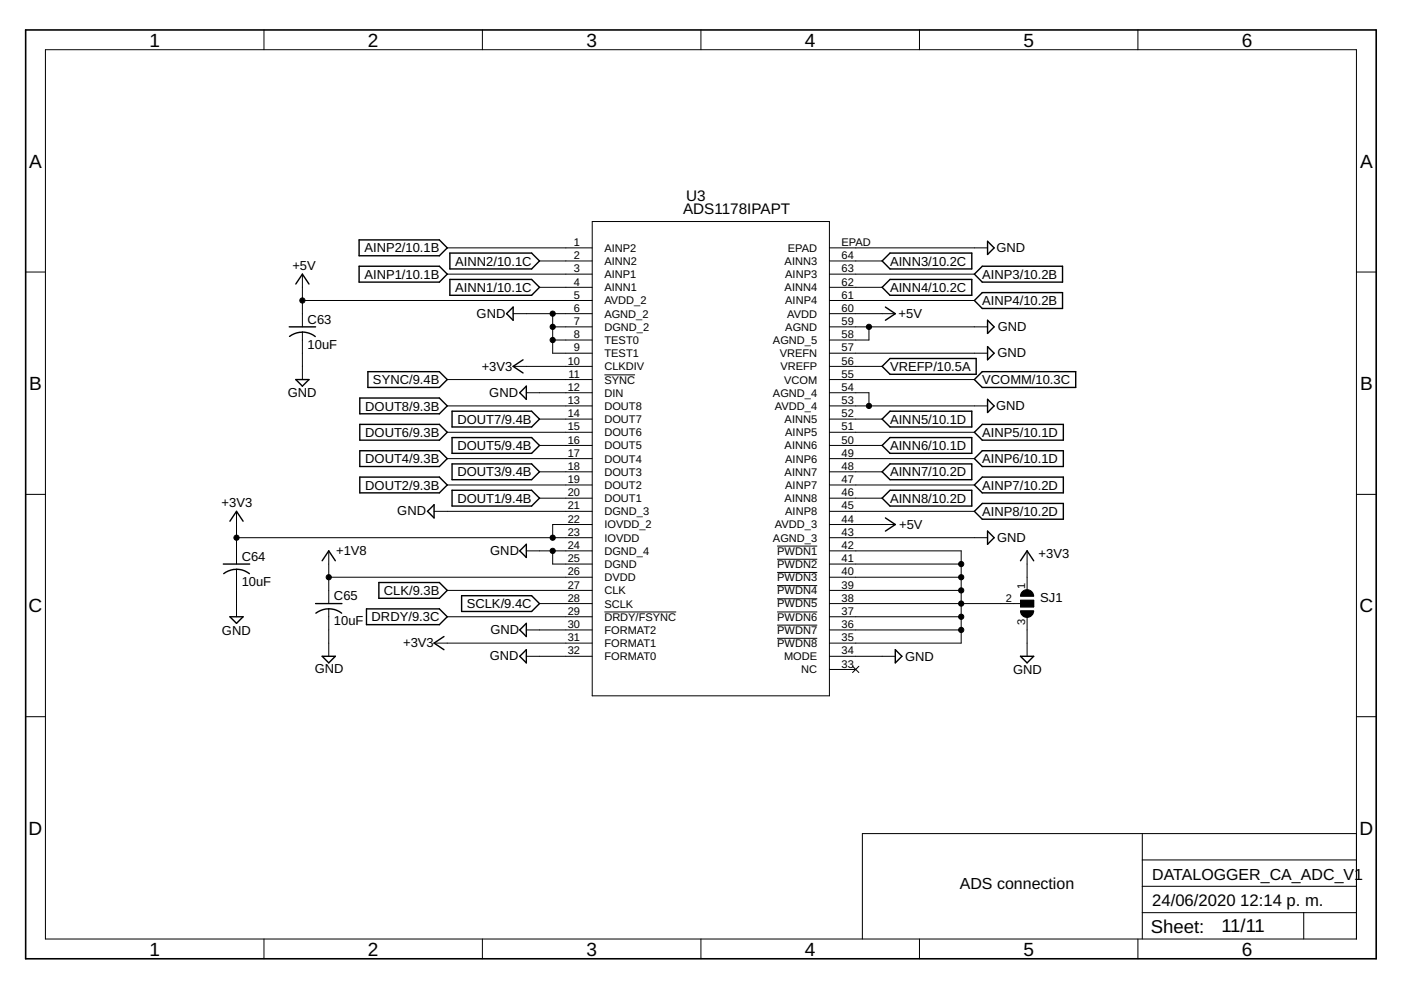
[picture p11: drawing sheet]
<svg xmlns="http://www.w3.org/2000/svg" width="297mm" height="210mm" viewBox="0 0 297 210" stroke-linecap="round" stroke-linejoin="round" font-family="sans-serif">
<g fill="none" stroke="#000" stroke-width=".21">
<path d="M9.6 10.5h278v188.6h-278zM56 6.3v4.2M102.3 6.3v4.2M148.6 6.3v4.2M194.9 6.3v4.2M241.3 6.3v4.2M5.4 57.7h4.2M64.1 58.1v11.2M94.8 52.6h30.8M94.8 58.1h30.8M114.4 55.3h11.2M125.6 47h50.3v100.5h-50.3z"/>
<path d="M175.9 52.6h33.5M175.9 55.3h11.1M175.9 58.1h30.7M287.6 57.7h4.2M64.1 63.7h61.5M64.1 70.4v10.1M108.8 66.5h16.8M108.8 77.7h16.8M114.4 60.9h11.2M117.2 69.3h8.4M117.2 72.1h8.4M117.2 66.5v8.4h8.4"/>
<path d="M128.1 79.5h6.5M175.9 60.9h11.1M175.9 63.7h30.7M175.9 66.5h13.9M175.9 69.3h33.5M175.9 74.9h33.5M175.9 77.7h11.1M184.2 69.3v2.8h-8.3M94.8 80.5h30.8M94.8 86.1h30.8M94.8 91.7h30.8M94.8 97.2h30.8"/>
<path d="M111.6 83.3h14M114.4 88.9h11.2M114.4 94.4h11.2M175.9 80.5h30.7M175.9 83.3h8.3v2.8M175.9 86.1h33.5M175.9 88.9h11.1M175.9 91.7h30.7M175.9 94.4h11.1M175.9 97.2h30.7M5.4 104.8h4.2M50.1 114h75.5"/>
<path d="M50.1 108.4v11.2M69.7 116.8v11.2M92 108.4h33.6M94.8 102.8h30.8M111.6 116.8h14M114.4 100h11.2M114.4 105.6h11.2M117.2 116.8v2.8h8.4M125.6 111.2h-8.4v2.8M164.8 118.6h8.5M164.8 115.8h8.5M175.9 100h11.1"/>
<path d="M175.9 102.8h30.7M175.9 105.6h11.1M175.9 108.4h30.7M175.9 111.2h13.9M175.9 114h33.5M175.9 116.8h27.9v19.6h-27.9M175.9 119.6h27.9M217.8 116.8v8.4M287.6 104.8h4.2M50.1 120.7v10.1M69.7 122.4h55.9M69.7 129.1v10"/>
<path d="M92 136.4h33.6M94.8 125.2h30.8M94.8 130.8h30.8M111.6 133.6h14M111.6 139.1h14M114.4 128h11.2M128.1 129.8h15.3M164.8 129.8h8.5M164.8 135.3h8.5M164.8 132.5h8.5M164.8 127h8.5M164.8 124.2h8.5"/>
<path d="M164.8 121.4h8.5M175.9 122.4h27.9M175.9 125.2h27.9M175.9 128h40.5M175.9 130.8h27.9M175.9 133.6h27.9M175.9 139.1h13.9M216.4 127.3h2.8v1.4h-2.8zM217.8 130.8v8.3M5.4 152h4.2M175.9 141.9h5.5M180.8 141.3l1.3 1.3"/>
<path d="M182.1 141.3l-1.3 1.3M287.6 152h4.2M242.2 176.7v22.4M287.6 176.7h-104.8v22.4M56 199.1v4.2M102.3 199.1v4.2M148.6 199.1v4.2M194.9 199.1v4.2M241.3 199.1v4.2M242.2 193.5h45.4M242.2 187.9h45.4M242.2 182.3h45.4"/>
<path d="M276.4 193.5v5.6"/>
</g>
<g fill="none" stroke="#000" stroke-width=".3">
<path d="M76.1 50.9h17.1l1.6 1.7-1.6 1.6h-17.1zM76.1 56.5h17.1l1.6 1.6-1.6 1.7h-17.1zM95.4 53.7h17.3l1.7 1.6-1.7 1.7h-17.3zM95.4 59.2h17.3l1.7 1.7-1.7 1.7h-17.3zM187 55.3l1.7-1.6h17.3v3.3h-17.3zM188.7 59.2h17.3v3.4h-17.3l-1.7-1.7zM206.6 58.1l1.7-1.6h17v3.3h-17zM209.4 51.2l1.4 1.4-1.4 1.4zM61.3 69.3h5.6M62.7 60.2l1.4-2.1 1.4 2.1M64.1 70.4l1.7 .4 1 .6M64.1 70.4l-1.2 .2-1.5 .7"/>
<path d="M78 78.8h15.2l1.6 1.7-1.6 1.6h-15.2zM108.8 65.1v2.8l-1.4-1.4zM110.9 76.3l-2.1 1.4 2.1 1.4M187.7 65.1l2.1 1.4-2.1 1.4M188.7 76h18.3v3.4h-18.3l-1.7-1.7zM206.6 63.7l1.7-1.7h17v3.4h-17zM209.4 67.9l1.4 1.4-1.4 1.4zM209.4 73.5l1.4 1.4-1.4 1.4zM62.7 80.5h2.8l-1.4 1.4zM76.3 90h16.9l1.6 1.7-1.6 1.6h-16.9zM76.3 95.6h16.9l1.6 1.6-1.6 1.7h-16.9zM76.3 84.4h16.9l1.6 1.7-1.6 1.6h-16.9z"/>
<path d="M95.8 87.2h16.9l1.7 1.7-1.7 1.6h-16.9zM95.8 92.8h16.9l1.7 1.6-1.7 1.7h-16.9zM95.8 98.4h16.9l1.7 1.6-1.7 1.7h-16.9zM111.6 81.9v2.8l-1.4-1.4zM187 94.4l1.7-1.6h17.3v3.3h-17.3zM188.7 87.2h17.3v3.3h-17.3l-1.7-1.6zM206.6 91.7l1.7-1.7h17.1v3.3h-17.1zM206.6 97.2l1.7-1.6h17.1v3.3h-17.1zM206.6 80.5l1.7-1.7h19.8v3.3h-19.8zM209.4 84.7l1.4 1.4-1.4 1.4zM47.3 119.6h5.6M48.7 110.5l1.4-2.1 1.4 2.1"/>
<path d="M68.3 118.9l1.4-2.1 1.4 2.1M76.3 101.2h16.9l1.6 1.6-1.6 1.7h-16.9zM92 107v2.8l-1.4-1.4zM95.8 103.9h16.9l1.7 1.7-1.7 1.7h-16.9zM111.6 115.4v2.8l-1.4-1.4zM187 100l1.7-1.6h17.3v3.3h-17.3zM187.7 109.8l2.1 1.4-2.1 1.4M188.7 103.9h17.3v3.4h-17.3l-1.7-1.7zM206.6 102.8l1.7-1.6h17.1v3.3h-17.1zM208.3 106.7h17.1v3.4h-17.1l-1.7-1.7zM209.4 112.6l1.4 1.4-1.4 1.4zM216.4 118.9l1.4-2.1 1.4 2.1"/>
<path d="M47.4 121.6a4.4 4.4 0 0 1 5.5 0M48.7 130.8h2.8l-1.4 1.4zM66.9 128h5.6M68.3 139.1h2.8l-1.4 1.4zM69.7 129.1h.6a4.3 4.3 0 0 1 2.1 .9M69.7 129.1l-1.2 .1-1.5 .8M77.7 129.1h15.5l1.6 1.7-1.6 1.6h-15.5zM80.3 123.5h12.9l1.6 1.7-1.6 1.7h-12.9zM94.1 135l-2.1 1.4 2.1 1.4M97.9 126.3h14.8l1.7 1.7-1.7 1.6h-14.8zM110.2 139.1l1.4-1.3v2.7zM111.6 132.2v2.8l-1.4-1.4z"/>
<path d="M189.8 137.8l1.4 1.3-1.4 1.4zM216.4 139.1h2.8l-1.4 1.4z"/>
</g>
<path d="M5.4 6.3h286.4v197h-286.4z" fill="none" stroke="#000" stroke-width=".34"/>
<g fill="#000" stroke="#000" stroke-width=".21">
<path d="M216.4 129.5h2.8a1.4 1.4 0 0 1-1.4 1.4 1.4 1.4 0 0 1-1.4-1.4z" fill-rule="evenodd"/>
<path d="M216.8 125.4a1.4 1.4 0 0 1 1.5-.3 1.4 1.4 0 0 1 .9 1.3h-2.8v-.4z" fill-rule="evenodd"/>
<circle cx="64.1" cy="63.7" r=".55"/>
<circle cx="117.2" cy="66.5" r=".55"/>
<circle cx="117.2" cy="72.1" r=".55"/>
<circle cx="117.2" cy="69.3" r=".55"/>
<circle cx="184.2" cy="69.3" r=".55"/>
<circle cx="184.2" cy="86.1" r=".55"/>
<circle cx="50.1" cy="114" r=".55"/>
<circle cx="117.2" cy="116.8" r=".55"/>
<circle cx="117.2" cy="114" r=".55"/>
<circle cx="203.8" cy="119.6" r=".55"/>
<circle cx="69.7" cy="122.4" r=".55"/>
<circle cx="203.8" cy="133.6" r=".55"/>
<circle cx="203.8" cy="128" r=".55"/>
<circle cx="203.8" cy="122.4" r=".55"/>
<circle cx="203.8" cy="125.2" r=".55"/>
<circle cx="203.8" cy="130.8" r=".55"/>
</g>
<path d="M216.4 127.3h2.8v1.4h-2.8z" fill="#000" stroke="#000" stroke-width=".21"/>
<g font-size="4">
<text x="31.7" y="9.9">1</text>
<text x="78" y="9.9">2</text>
<text x="124.3" y="9.9">3</text>
<text x="170.7" y="9.9">4</text>
<text x="217" y="9.9">5</text>
<text x="263.3" y="9.9">6</text>
<text x="6.2" y="35.5">A</text>
<text x="288.4" y="35.5">A</text>
<text x="6.2" y="82.7">B</text>
<text x="288.4" y="82.7">B</text>
<text x="6.1" y="129.8">C</text>
<text x="288.2" y="129.8">C</text>
<text x="6.1" y="177">D</text>
<text x="288.2" y="177">D</text>
<text x="31.7" y="202.6">1</text>
<text x="78" y="202.6">2</text>
<text x="124.3" y="202.6">3</text>
<text x="170.7" y="202.6">4</text>
<text x="217" y="202.6">5</text>
<text x="263.3" y="202.6">6</text>
</g>
<g font-size="3.9">
<text x="244" y="197.8">Sheet:</text>
<text x="259" y="197.7">11/11</text>
</g>
<g font-size="3.5">
<text x="244.3" y="192.1">24/06/2020</text>
<text x="263" y="192.1">12:14 p. m.</text>
</g>
<g font-size="3.4">
<text x="203.5" y="188.5">ADS connection</text>
<text x="244.3" y="186.5">DATALOGGER_CA_ADC_V1</text>
</g>
<g font-size="3.2">
<text x="144.8" y="45.3">ADS1178IPAPT</text>
<text x="145.5" y="42.5">U3</text>
</g>
<g font-size="2.8">
<text x="77.3" y="53.5">AINP2/10.1B</text>
<text x="211.3" y="53.5">GND</text>
<text x="62" y="57.3">+5V</text>
<text x="77.3" y="59.1">AINP1/10.1B</text>
<text x="96.5" y="56.3">AINN2/10.1C</text>
<text x="188.7" y="56.3">AINN3/10.2C</text>
<text x="208.3" y="59.1">AINP3/10.2B</text>
<text x="96.5" y="61.9">AINN1/10.1C</text>
<text x="188.7" y="61.9">AINN4/10.2C</text>
<text x="208.3" y="64.7">AINP4/10.2B</text>
<text x="65.2" y="68.6">C63</text>
<text x="101.1" y="67.3">GND</text>
<text x="190.5" y="67.5">+5V</text>
<text x="211.6" y="70.2">GND</text>
<text x="65.2" y="73.9">10uF</text>
<text x="211.5" y="75.7">GND</text>
<text x="79.1" y="81.5">SYNC/9.4B</text>
<text x="102.1" y="78.7">+3V3</text>
<text x="188.7" y="78.7">VREFP/10.5A</text>
<text x="208.3" y="81.5">VCOMM/10.3C</text>
<text x="61" y="84.2">GND</text>
<text x="77.4" y="87">DOUT8/9.3B</text>
<text x="97" y="89.8">DOUT7/9.4B</text>
<text x="103.7" y="84.2">GND</text>
<text x="188.7" y="89.8">AINN5/10.1D</text>
<text x="211.2" y="86.9">GND</text>
<text x="77.4" y="92.6">DOUT6/9.3B</text>
<text x="97" y="95.4">DOUT5/9.4B</text>
<text x="188.7" y="95.4">AINN6/10.1D</text>
<text x="208.3" y="92.6">AINP5/10.1D</text>
<text x="77.4" y="98.2">DOUT4/9.3B</text>
<text x="97" y="101">DOUT3/9.4B</text>
<text x="188.7" y="101">AINN7/10.2D</text>
<text x="208.3" y="98.2">AINP6/10.1D</text>
<text x="47" y="107.6">+3V3</text>
<text x="77.4" y="103.8">DOUT2/9.3B</text>
<text x="97" y="106.6">DOUT1/9.4B</text>
<text x="188.7" y="106.6">AINN8/10.2D</text>
<text x="208.3" y="103.8">AINP7/10.2D</text>
<text x="84.2" y="109.3">GND</text>
<text x="190.6" y="112.2">+5V</text>
<text x="208.3" y="109.4">AINP8/10.2D</text>
<text x="51.3" y="118.9">C64</text>
<text x="71.3" y="117.7">+1V8</text>
<text x="103.9" y="117.7">GND</text>
<text x="211.4" y="114.9">GND</text>
<text x="220.2" y="118.4">+3V3</text>
<text x="51.3" y="124.2">10uF</text>
<text x="70.8" y="127.3">C65</text>
<text x="78.8" y="131.7">DRDY/9.3C</text>
<text x="81.4" y="126.1">CLK/9.3B</text>
<text x="99" y="128.9">SCLK/9.4C</text>
<text x="220.5" y="127.5">SJ1</text>
<text x="47.1" y="134.6">GND</text>
<text x="70.8" y="132.6">10uF</text>
<text x="85.5" y="137.2">+3V3</text>
<text x="104" y="134.4">GND</text>
<text x="66.7" y="142.7">GND</text>
<text x="103.8" y="140">GND</text>
<text x="191.9" y="140.1">GND</text>
<text x="214.8" y="143">GND</text>
</g>
<g font-size="2.3">
<text x="121.7" y="52.2">1</text>
<text x="128.1" y="53.4">AINP2</text>
<text x="167.1" y="53.4">EPAD</text>
<text x="178.4" y="52.2">EPAD</text>
<text x="121.7" y="54.9">2</text>
<text x="121.7" y="57.7">3</text>
<text x="128.1" y="56.2">AINN2</text>
<text x="128.1" y="59">AINP1</text>
<text x="166.4" y="56.2">AINN3</text>
<text x="166.5" y="59">AINP3</text>
<text x="178.4" y="57.7">63</text>
<text x="178.4" y="54.9">64</text>
<text x="121.7" y="60.5">4</text>
<text x="121.7" y="63.3">5</text>
<text x="128.1" y="61.8">AINN1</text>
<text x="128.1" y="64.6">AVDD_2</text>
<text x="166.4" y="61.8">AINN4</text>
<text x="166.5" y="64.6">AINP4</text>
<text x="178.4" y="63.3">61</text>
<text x="178.4" y="60.5">62</text>
<text x="121.7" y="66.1">6</text>
<text x="121.7" y="68.9">7</text>
<text x="121.7" y="71.7">8</text>
<text x="128.1" y="67.4">AGND_2</text>
<text x="128.1" y="70.1">DGND_2</text>
<text x="166.5" y="70.1">AGND</text>
<text x="166.9" y="67.3">AVDD</text>
<text x="178.4" y="71.7">58</text>
<text x="178.4" y="68.9">59</text>
<text x="178.4" y="66.1">60</text>
<text x="120.4" y="77.3">10</text>
<text x="121.7" y="74.5">9</text>
<text x="128.1" y="72.9">TEST0</text>
<text x="128.1" y="75.7">TEST1</text>
<text x="163.9" y="72.9">AGND_5</text>
<text x="165.3" y="75.7">VREFN</text>
<text x="178.4" y="77.3">56</text>
<text x="178.4" y="74.5">57</text>
<text x="120.4" y="82.9">12</text>
<text x="120.5" y="80.1">11</text>
<text x="128.1" y="78.5">CLKDIV</text>
<text x="128.1" y="81.3">SYNC</text>
<text x="165.4" y="78.5">VREFP</text>
<text x="166.3" y="81.3">VCOM</text>
<text x="178.4" y="82.9">54</text>
<text x="178.4" y="80.1">55</text>
<text x="120.4" y="85.7">13</text>
<text x="120.4" y="88.5">14</text>
<text x="128.1" y="84.1">DIN</text>
<text x="128.1" y="86.9">DOUT8</text>
<text x="128.1" y="89.7">DOUT7</text>
<text x="163.9" y="84.1">AGND_4</text>
<text x="164.3" y="86.9">AVDD_4</text>
<text x="166.4" y="89.7">AINN5</text>
<text x="178.4" y="88.5">52</text>
<text x="178.4" y="85.7">53</text>
<text x="120.4" y="91.3">15</text>
<text x="120.4" y="94.1">16</text>
<text x="128.1" y="92.5">DOUT6</text>
<text x="128.1" y="95.3">DOUT5</text>
<text x="166.4" y="95.3">AINN6</text>
<text x="166.5" y="92.5">AINP5</text>
<text x="178.4" y="94.1">50</text>
<text x="178.4" y="91.3">51</text>
<text x="120.4" y="96.9">17</text>
<text x="120.4" y="99.6">18</text>
<text x="128.1" y="98.1">DOUT4</text>
<text x="128.1" y="100.9">DOUT3</text>
<text x="166.4" y="100.9">AINN7</text>
<text x="166.5" y="98.1">AINP6</text>
<text x="178.4" y="99.6">48</text>
<text x="178.4" y="96.9">49</text>
<text x="120.4" y="102.4">19</text>
<text x="120.4" y="105.2">20</text>
<text x="128.1" y="103.7">DOUT2</text>
<text x="128.1" y="106.5">DOUT1</text>
<text x="166.4" y="106.5">AINN8</text>
<text x="166.5" y="103.7">AINP7</text>
<text x="178.4" y="105.2">46</text>
<text x="178.4" y="102.4">47</text>
<text x="120.4" y="108">21</text>
<text x="120.4" y="110.8">22</text>
<text x="120.4" y="113.6">23</text>
<text x="128.1" y="109.3">DGND_3</text>
<text x="128.1" y="112">IOVDD_2</text>
<text x="164.3" y="112">AVDD_3</text>
<text x="166.5" y="109.2">AINP8</text>
<text x="178.4" y="113.6">43</text>
<text x="178.4" y="110.8">44</text>
<text x="178.4" y="108">45</text>
<text x="120.4" y="116.4">24</text>
<text x="120.4" y="119.2">25</text>
<text x="128.1" y="114.8">IOVDD</text>
<text x="128.1" y="117.6">DGND_4</text>
<text x="163.9" y="114.8">AGND_3</text>
<text x="164.8" y="117.6">PWDN1</text>
<text x="178.4" y="119.2">41</text>
<text x="178.4" y="116.4">42</text>
<text x="120.4" y="122">26</text>
<text x="120.4" y="124.8">27</text>
<text x="128.1" y="120.4">DGND</text>
<text x="128.1" y="123.2">DVDD</text>
<text x="164.8" y="123.2">PWDN3</text>
<text x="164.8" y="120.4">PWDN2</text>
<text x="178.4" y="124.8">39</text>
<text x="178.4" y="122">40</text>
<text x="217.4" y="124.8" transform="rotate(-90 217.4 124.8)">1</text>
<text x="120.4" y="127.6">28</text>
<text x="120.4" y="130.4">29</text>
<text x="128.1" y="126">CLK</text>
<text x="128.1" y="128.8">SCLK</text>
<text x="128.1" y="131.6">DRDY/FSYNC</text>
<text x="164.8" y="131.6">PWDN6</text>
<text x="164.8" y="128.8">PWDN5</text>
<text x="164.8" y="126">PWDN4</text>
<text x="178.4" y="130.4">37</text>
<text x="178.4" y="127.6">38</text>
<text x="213.3" y="127.6">2</text>
<text x="120.4" y="133.2">30</text>
<text x="120.4" y="136">31</text>
<text x="128.1" y="134.4">FORMAT2</text>
<text x="128.1" y="137.2">FORMAT1</text>
<text x="164.8" y="137.2">PWDN8</text>
<text x="164.8" y="134.4">PWDN7</text>
<text x="178.4" y="136">35</text>
<text x="178.4" y="133.2">36</text>
<text x="217.4" y="132.5" transform="rotate(-90 217.4 132.5)">3</text>
<text x="120.4" y="138.8">32</text>
<text x="128.1" y="140">FORMAT0</text>
<text x="166.3" y="140">MODE</text>
<text x="169.9" y="142.8">NC</text>
<text x="178.4" y="141.5">33</text>
<text x="178.4" y="138.8">34</text>
</g>
</svg>
